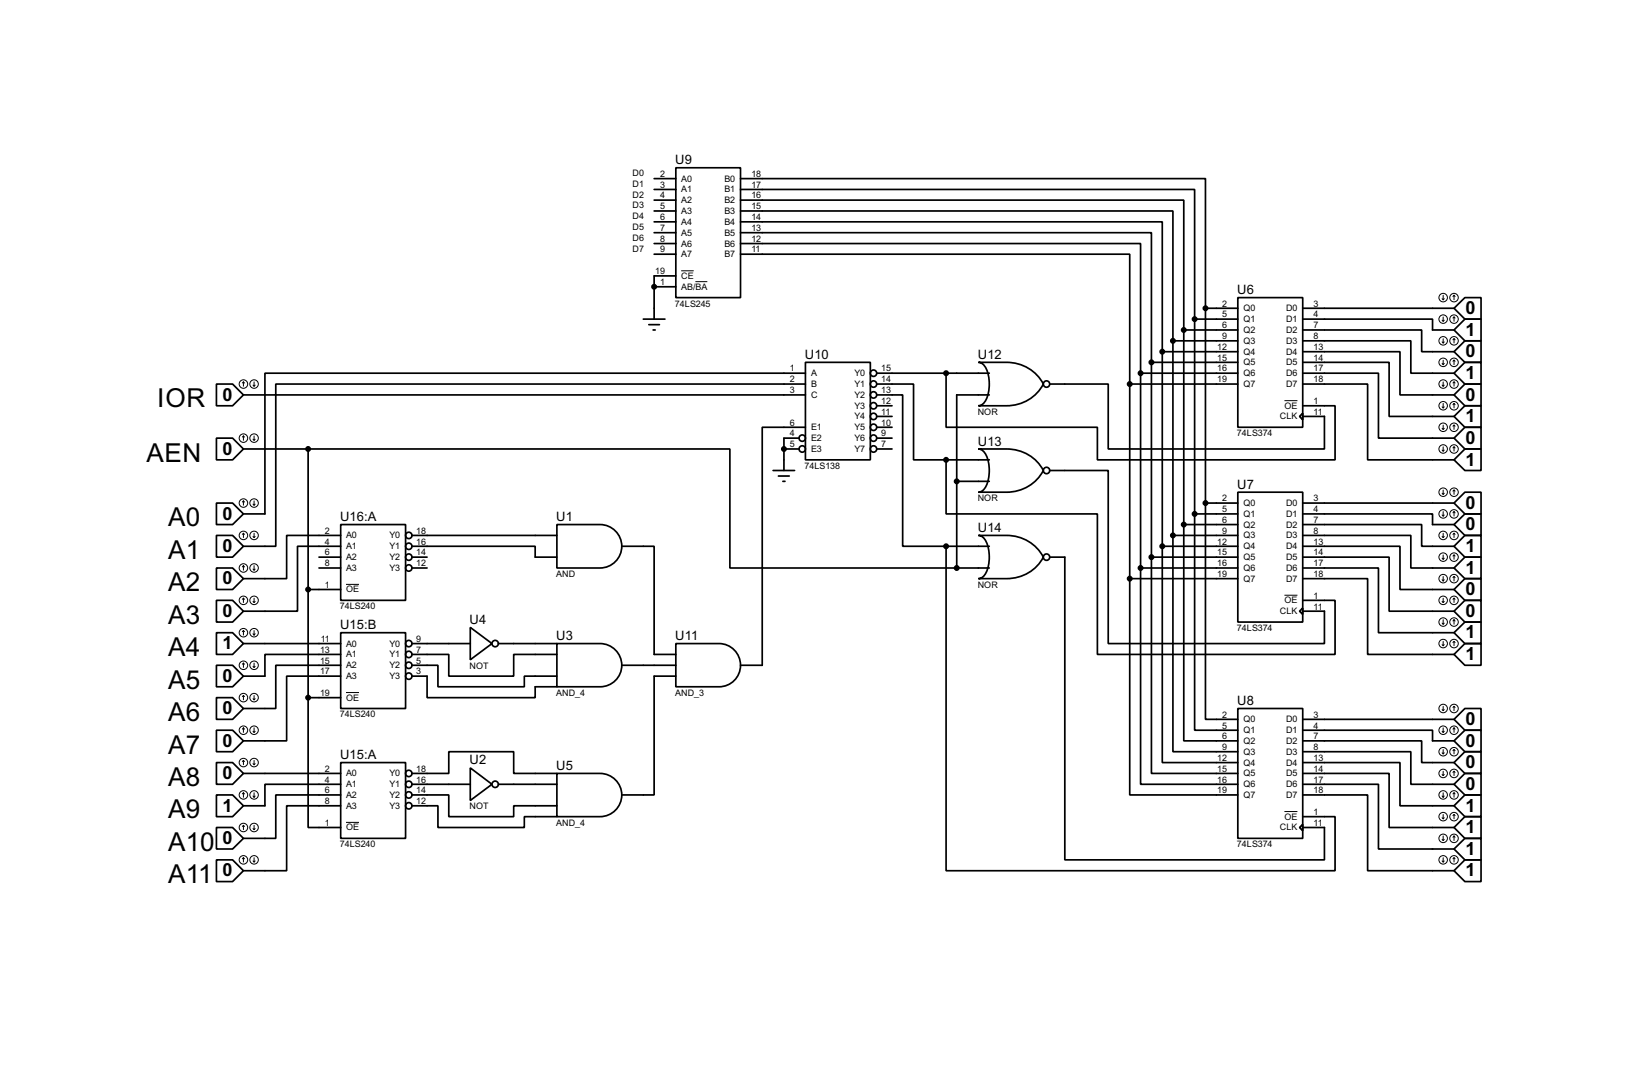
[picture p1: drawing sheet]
<svg xmlns="http://www.w3.org/2000/svg" width="383mm" height="256mm" viewBox="0 0 383 256" stroke-linecap="round" stroke-linejoin="round" font-family="sans-serif">
<g fill="none" stroke="#000" stroke-width=".4">
<path d="M158.8 39.4h15.2v30.5h-15.2zM153.7 42h5.1M153.7 44.5h5.1M153.7 47h5.1M153.7 49.6h5.1M153.7 52.1h5.1M153.7 54.7h5.1M153.7 57.2h5.1M153.7 59.7h5.1M174 42h109.3v30.4M174 44.5h106.7v30.5M174 47h104.2v30.5"/>
<path d="M174 49.6h101.6v30.5M174 52.1h99.1v30.5M174 54.7h96.6v30.4M174 57.2h94v30.5M174 59.7h91.5v30.5M151.2 75h5.1M152.5 76.3h2.5M153.5 77.5h.5M153.7 67.4h5.1M158.8 64.8h-5.1v10.2M278.2 77.5h12.7M278.2 77.5v45.7"/>
<path d="M280.7 75h10.2M280.7 75v45.7M283.3 72.4h7.6M283.3 72.4v45.8M290.9 69.9h15.2v30.5h-15.2zM306.1 75h30.5v2.5h5.1M306.1 77.5h28v5.1h7.6M306.1 72.4h35.6M341.7 72.4l2.5-2.5h3.8v5.1h-3.8zM341.7 77.5l2.5-2.5h3.8v5.1h-3.8zM50.9 90.2h3.8l2.5 2.6-2.5 2.5h-3.8zM57.2 92.8h132.1"/>
<path d="M189.3 85.1h15.2v22.9h-15.2zM189.3 90.2h-124.5v38.1h-7.6M189.3 87.7h-127v33h-5.1M206 90.2h8.7v17.8h7.6M206 92.8h6.1v35.5h10.2M206 87.7h26.5M206 95.3h3.6M206 97.8h3.6M222.3 87.7v12.7h35.6v7.6h55.8v-12.7h-7.6M229.9 85.1h6.6a9.6 9.6 0 0 1 8.7 5.1 9.6 9.6 0 0 1-8.7 5.1h-6.6a3.2 3.2 0 0 0 2.4-3.1 7.7 7.7 0 0 0-1.4-6.7zM232.5 92.8h-7.7v40.6M246.7 90.2h13.7v15.3h50.8v-7.7h-5.1"/>
<path d="M265.5 90.2h25.4M265.5 90.2v45.7M268 87.7h22.9M268 87.7v45.7M270.6 85.1h20.3M270.6 85.1v45.8M273.1 82.6h17.8M273.1 82.6v45.7M275.6 80.1h15.3M275.6 80.1v45.7M305.4 97.8l.7-.7v1.5zM306.1 80.1h25.4v7.6h10.2"/>
<path d="M306.1 82.6h22.9v10.2h12.7M306.1 85.1h20.3v12.7h15.3M306.1 87.7h17.8v15.2h17.8M306.1 90.2h15.3v17.8h20.3M341.7 82.6l2.5-2.5h3.8v5h-3.8zM341.7 87.7l2.5-2.6h3.8v5.1h-3.8zM341.7 92.8l2.5-2.6h3.8v5.1h-3.8zM341.7 97.8l2.5-2.5h3.8v5.1h-3.8zM50.9 118.2h3.8l2.5 2.5-2.5 2.5h-3.8zM50.9 102.9h3.8l2.5 2.6-2.5 2.5h-3.8zM57.2 105.5h15.2M72.4 105.5h99.1v27.9h53.3"/>
<path d="M72.4 105.5v58.4M181.7 110.5h5M182.9 111.8h2.6M184 113.1h.5M184.2 105.5h3.6M187.8 102.9h-3.6v7.6M189.3 100.4h-10.2v55.9h-5.1M206 105.5h3.6M206 100.4h3.6M206 102.9h3.6M222.3 108v12.7h35.6v33h55.8v-12.7h-7.6M222.3 108h10.2"/>
<path d="M224.8 113.1h7.7M229.9 105.5h6.6a9.6 9.6 0 0 1 8.7 5 9.6 9.6 0 0 1-8.7 5.1h-6.6a3.2 3.2 0 0 0 2.4-3.1 7.6 7.6 0 0 0-1.4-6.6zM246.7 110.5h13.7v40.7h50.8v-7.6h-5.1M283.3 118.2v50.8h7.6M283.3 118.2h7.6M290.9 115.6h15.2v30.5h-15.2zM306.1 118.2h35.6M341.7 102.9l2.5-2.5h3.8v5.1h-3.8zM341.7 108l2.5-2.5h3.8v5h-3.8zM341.7 118.2l2.5-2.6h3.8v5.1h-3.8zM50.9 133.4h3.8l2.5 2.5-2.5 2.6h-3.8zM50.9 125.8h3.8l2.5 2.5-2.5 2.6h-3.8z"/>
<path d="M72.4 138.5h7.7M75 130.9h5.1M75 133.4h5.1M80.1 123.2h15.2v17.8h-15.2zM80.1 128.3h-10.2v15.3h-12.7M80.1 125.8h-12.7v10.1h-10.2M96.8 128.3h29v2.6h5.1M96.8 125.8h34.1M96.8 130.9h3.6M96.8 133.4h3.6M130.9 123.2h10.1a5.1 5.1 0 0 1 5.1 5.1 5.1 5.1 0 0 1-5.1 5.1h-10.1zM146.1 128.3h7.6v25.4h5.1"/>
<path d="M222.3 128.3v76.2h91.4v-12.7h-7.6M222.3 128.3h10.2M224.8 133.4h7.7M229.9 125.8h6.6a9.6 9.6 0 0 1 8.7 5.1 9.6 9.6 0 0 1-8.7 5h-6.6a3.2 3.2 0 0 0 2.4-3.1 7.7 7.7 0 0 0-1.4-6.6zM246.7 130.9h3.5v71.1h61v-7.6h-5.1M265.5 135.9v50.8h25.4M265.5 135.9h25.4M268 133.4v50.8h22.9M268 133.4h22.9M270.6 130.9v50.8h20.3M270.6 130.9h20.3M273.1 128.3v50.8h17.8"/>
<path d="M273.1 128.3h17.8M275.6 125.8v50.8h15.3M275.6 125.8h15.3M278.2 123.2v50.8h12.7M278.2 123.2h12.7M280.7 120.7v50.8h10.2M280.7 120.7h10.2M306.1 120.7h30.5v2.5h5.1M306.1 123.2h28v5.1h7.6M306.1 125.8h25.4v7.6h10.2M306.1 128.3h22.9v10.2h12.7M306.1 130.9h20.3v12.7h15.3"/>
<path d="M306.1 133.4h17.8v15.2h17.8M306.1 135.9h15.3v17.8h20.3M341.7 123.2l2.5-2.5h3.8v5.1h-3.8zM341.7 128.3l2.5-2.5h3.8v5.1h-3.8zM341.7 133.4l2.5-2.5h3.8v5h-3.8zM341.7 138.5l2.5-2.6h3.8v5.1h-3.8zM50.9 148.6h3.8l2.5 2.6-2.5 2.5h-3.8zM50.9 156.3h3.8l2.5 2.5-2.5 2.5h-3.8zM50.9 141h3.8l2.5 2.6-2.5 2.5h-3.8zM57.2 151.2h22.9M80.1 148.6h15.2v17.8h-15.2zM80.1 153.7h-17.8v5.1h-5.1"/>
<path d="M80.1 156.3h-15.3v10.1h-7.6M80.1 158.8h-12.7v15.2h-10.2M96.8 153.7h8.7v5.1h15.2v-5.1h10.2M96.8 156.3h6.1v5h20.3v-2.5h7.7M96.8 158.8h3.6v5.1h25.4v-2.6h5.1M96.8 151.2h13.7M110.5 147.4l5.1 3.8-5.1 3.8zM117.1 151.2h13.8M130.9 151.2h10.1a5.1 5.1 0 0 1 5.1 5 5.1 5.1 0 0 1-5.1 5.1h-10.1zM146.1 156.3h12.7M158.8 151.2h10.2a5.1 5.1 0 0 1 5 5 5.1 5.1 0 0 1-5 5.1h-10.2zM158.8 158.8h-5.1v27.9h-7.6"/>
<path d="M305.4 143.6l.7-.8v1.5zM341.7 143.6l2.5-2.6h3.8v5.1h-3.8zM341.7 148.6l2.5-2.5h3.8v5.1h-3.8zM341.7 153.7l2.5-2.5h3.8v5.1h-3.8zM50.9 163.9h3.8l2.5 2.5-2.5 2.6h-3.8zM50.9 171.5h3.8l2.5 2.5-2.5 2.6h-3.8zM50.9 179.1h3.8l2.5 2.6-2.5 2.5h-3.8zM72.4 163.9v30.5h7.7M72.4 163.9h7.7M80.1 179.1h15.2v17.8h-15.2zM290.9 166.4h15.2v30.5h-15.2zM306.1 171.5h30.5v2.5h5.1"/>
<path d="M306.1 174h28v5.1h7.6M306.1 176.6h25.4v7.6h10.2M306.1 179.1h22.9v10.2h12.7M306.1 169h35.6M341.7 169l2.5-2.6h3.8v5.1h-3.8zM341.7 174l2.5-2.5h3.8v5.1h-3.8zM341.7 179.1l2.5-2.5h3.8v5.1h-3.8zM50.9 186.7h3.8l2.5 2.6-2.5 2.5h-3.8zM50.9 194.4h3.8l2.5 2.5-2.5 2.5h-3.8zM57.2 181.7h22.9M80.1 184.2h-17.8v5.1h-5.1M80.1 186.7h-15.3v10.2h-7.6"/>
<path d="M80.1 189.3h-12.7v15.2h-10.2M96.8 181.7h8.7v-5.1h15.2v5.1h10.2M96.8 186.7h8.7v5.1h15.2v-2.5h10.2M96.8 189.3h6.1v5.1h20.3v-2.6h7.7M96.8 184.2h13.7M110.5 180.4l5.1 3.8-5.1 3.8zM117.1 184.2h13.8M130.9 181.7h10.1a5.1 5.1 0 0 1 5.1 5 5.1 5.1 0 0 1-5.1 5.1h-10.1zM305.4 194.4l.7-.8v1.5zM306.1 181.7h20.3v12.7h15.3M306.1 184.2h17.8v15.2h17.8M306.1 186.7h15.3v17.8h20.3"/>
<path d="M341.7 184.2l2.5-2.5h3.8v5h-3.8zM341.7 189.3l2.5-2.6h3.8v5.1h-3.8zM341.7 194.4l2.5-2.6h3.8v5.1h-3.8zM341.7 199.4l2.5-2.5h3.8v5.1h-3.8zM50.9 202h3.8l2.5 2.5-2.5 2.6h-3.8zM341.7 204.5l2.5-2.5h3.8v5.1h-3.8z"/>
<circle cx="205.2" cy="95.3" r=".75"/>
<circle cx="205.2" cy="97.8" r=".75"/>
<circle cx="205.2" cy="87.7" r=".75"/>
<circle cx="205.2" cy="92.8" r=".75"/>
<circle cx="205.2" cy="90.2" r=".75"/>
<circle cx="245.9" cy="90.2" r=".75"/>
<circle cx="188.5" cy="102.9" r=".75"/>
<circle cx="188.5" cy="105.5" r=".75"/>
<circle cx="205.2" cy="100.4" r=".75"/>
<circle cx="205.2" cy="105.5" r=".75"/>
<circle cx="205.2" cy="102.9" r=".75"/>
<circle cx="245.9" cy="110.5" r=".75"/>
<circle cx="96" cy="128.3" r=".75"/>
<circle cx="96" cy="125.8" r=".75"/>
<circle cx="96" cy="130.9" r=".75"/>
<circle cx="96" cy="133.4" r=".75"/>
<circle cx="245.9" cy="130.9" r=".75"/>
<circle cx="96" cy="151.2" r=".75"/>
<circle cx="96" cy="156.3" r=".75"/>
<circle cx="96" cy="158.8" r=".75"/>
<circle cx="96" cy="153.7" r=".75"/>
<circle cx="116.3" cy="151.2" r=".75"/>
<circle cx="96" cy="184.2" r=".75"/>
<circle cx="96" cy="181.7" r=".75"/>
<circle cx="96" cy="186.7" r=".75"/>
<circle cx="96" cy="189.3" r=".75"/>
<circle cx="116.3" cy="184.2" r=".75"/>
</g>
<g fill="#000">
<circle cx="153.7" cy="67.4" r=".2"/>
<circle cx="184.2" cy="105.5" r=".2"/>
<circle cx="224.8" cy="113.1" r=".2"/>
<circle cx="224.8" cy="133.4" r=".2"/>
</g>
<g fill="none" stroke="#000" stroke-width=".23">
<path d="M160.1 63.6h2.9M163.4 66.2h2.8M338.9 70.2l.2 .2M338.9 75.2l.2 .3M339.1 69.4v1M339.1 74.5v1M339.1 79.6v1M339.4 70.2l-.3 .2M339.4 75.2l-.3 .3M341.7 69.4l.2 .3M341.7 69.4l-.3 .3M341.7 69.4v1"/>
<path d="M341.7 74.5v1M341.7 79.6v1M341.7 74.5l.2 .2M341.7 74.5l-.3 .2M341.7 79.6l.2 .2M341.7 79.6l-.3 .2M57.2 89.7v1M57.2 89.7l-.2 .3M57.2 89.7l.3 .3M59.5 90.5l.2 .2M59.7 89.7v1M60 90.5l-.3 .2"/>
<path d="M301.8 94.1h3.1M338.9 80.3l.2 .3M338.9 85.4l.2 .3M338.9 90.5l.2 .2M338.9 95.6l.2 .2M339.1 84.6v1.1M339.1 89.7v1M339.1 94.8v1M339.1 99.9v1M339.4 80.3l-.3 .3M339.4 85.4l-.3 .3M339.4 90.5l-.3 .2"/>
<path d="M339.4 95.6l-.3 .2M341.7 84.6v1.1M341.7 89.7v1M341.7 94.8v1M341.7 99.9v1M341.7 84.6l.2 .3M341.7 84.6l-.3 .3M341.7 89.7l.2 .3M341.7 89.7l-.3 .3M341.7 94.8l.2 .3M341.7 94.8l-.3 .3M341.7 99.9l.2 .2"/>
<path d="M341.7 99.9l-.3 .2M57.2 102.4v1M57.2 117.7v1M57.2 117.7l-.2 .2M57.2 117.7l.3 .2M57.2 102.4l-.2 .3M57.2 102.4l.3 .3M59.5 118.4l.2 .3M59.5 103.2l.2 .2M59.7 102.4v1M59.7 117.7v1M60 118.4l-.3 .3"/>
<path d="M60 103.2l-.3 .2M338.9 100.6l.2 .3M338.9 105.7l.2 .3M338.9 115.9l.2 .2M339.1 105v1M339.1 115.1v1M339.4 100.6l-.3 .3M339.4 105.7l-.3 .3M339.4 115.9l-.3 .2M341.7 105v1M341.7 115.1v1M341.7 105l.2 .2"/>
<path d="M341.7 105l-.3 .2M341.7 115.1l.2 .3M341.7 115.1l-.3 .3M57.2 125.3v1M57.2 132.9v1M57.2 132.9l-.2 .3M57.2 132.9l.3 .3M57.2 125.3l-.2 .2M57.2 125.3l.3 .2M59.5 133.7l.2 .2M59.5 126l.2 .3M59.7 125.3v1"/>
<path d="M59.7 132.9v1M60 133.7l-.3 .2M60 126l-.3 .3M81.3 137.3h3.1M301.8 139.8h3.1M338.9 121l.2 .2M338.9 126l.2 .3M338.9 131.1l.2 .3M338.9 136.2l.2 .3M339.1 120.2v1M339.1 125.3v1M339.1 130.4v1"/>
<path d="M339.1 135.4v1.1M339.4 121l-.3 .2M339.4 126l-.3 .3M339.4 131.1l-.3 .3M339.4 136.2l-.3 .3M341.7 120.2v1M341.7 125.3v1M341.7 130.4v1M341.7 135.4v1.1M341.7 120.2l.2 .3M341.7 120.2l-.3 .3M341.7 125.3l.2 .2"/>
<path d="M341.7 125.3l-.3 .2M341.7 130.4l.2 .2M341.7 130.4l-.3 .2M341.7 135.4l.2 .3M341.7 135.4l-.3 .3M57.2 148.1l-.2 .3M57.2 148.1l.3 .3M57.2 140.5v1M57.2 148.1v1.1M57.2 155.8v1M57.2 155.8l-.2 .2M57.2 155.8l.3 .2"/>
<path d="M57.2 140.5l-.2 .3M57.2 140.5l.3 .3M59.5 148.9l.2 .3M59.5 156.5l.2 .3M59.5 141.3l.2 .2M59.7 140.5v1M59.7 148.1v1.1M59.7 155.8v1M60 148.9l-.3 .3M60 156.5l-.3 .3M60 141.3l-.3 .2M338.9 141.3l.2 .2"/>
<path d="M338.9 146.4l.2 .2M338.9 151.4l.2 .3M339.1 140.5v1M339.1 145.6v1M339.1 150.7v1M339.4 141.3l-.3 .2M339.4 146.4l-.3 .2M339.4 151.4l-.3 .3M341.7 140.5v1M341.7 145.6v1M341.7 150.7v1M341.7 140.5l.2 .3"/>
<path d="M341.7 140.5l-.3 .3M341.7 145.6l.2 .3M341.7 145.6l-.3 .3M341.7 150.7l.2 .2M341.7 150.7l-.3 .2M57.2 163.4v1M57.2 171v1M57.2 178.6v1M57.2 163.4l-.2 .2M57.2 163.4l.3 .2M57.2 171l-.2 .3M57.2 171l.3 .3"/>
<path d="M57.2 178.6l-.2 .3M57.2 178.6l.3 .3M59.5 164.1l.2 .3M59.5 171.8l.2 .2M59.5 179.4l.2 .2M59.7 163.4v1M59.7 171v1M59.7 178.6v1M60 164.1l-.3 .3M60 171.8l-.3 .2M60 179.4l-.3 .2M81.3 162.7h3.1"/>
<path d="M338.9 166.7l.2 .2M338.9 171.8l.2 .2M338.9 176.8l.2 .3M339.1 165.9v1M339.1 171v1M339.1 176.1v1M339.4 166.7l-.3 .2M339.4 171.8l-.3 .2M339.4 176.8l-.3 .3M341.7 165.9v1M341.7 171v1M341.7 176.1v1"/>
<path d="M341.7 165.9l.2 .3M341.7 165.9l-.3 .3M341.7 171l.2 .3M341.7 171l-.3 .3M341.7 176.1l.2 .2M341.7 176.1l-.3 .2M57.2 186.2v1.1M57.2 193.9v1M57.2 186.2l-.2 .3M57.2 186.2l.3 .3M57.2 193.9l-.2 .2M57.2 193.9l.3 .2"/>
<path d="M59.5 187l.2 .3M59.5 194.6l.2 .3M59.7 186.2v1.1M59.7 193.9v1M60 187l-.3 .3M60 194.6l-.3 .3M81.3 193.2h3.1M301.8 190.6h3.1M338.9 181.9l.2 .3M338.9 187l.2 .3M338.9 192.1l.2 .2M338.9 197.2l.2 .2"/>
<path d="M339.1 181.2v1M339.1 186.2v1.1M339.1 191.3v1M339.1 196.4v1M339.4 181.9l-.3 .3M339.4 187l-.3 .3M339.4 192.1l-.3 .2M339.4 197.2l-.3 .2M341.7 181.2v1M341.7 186.2v1.1M341.7 191.3v1M341.7 196.4v1"/>
<path d="M341.7 181.2l.2 .2M341.7 181.2l-.3 .2M341.7 186.2l.2 .3M341.7 186.2l-.3 .3M341.7 191.3l.2 .3M341.7 191.3l-.3 .3M341.7 196.4l.2 .3M341.7 196.4l-.3 .3M57.2 201.5v1M57.2 201.5l-.2 .2M57.2 201.5l.3 .2M59.5 202.2l.2 .3"/>
<path d="M59.7 201.5v1M60 202.2l-.3 .3M338.9 202.2l.2 .3M339.1 201.5v1M339.4 202.2l-.3 .3M341.7 201.5v1M341.7 201.5l.2 .2M341.7 201.5l-.3 .2"/>
<circle cx="339.1" cy="69.9" r="1"/>
<circle cx="339.1" cy="75" r="1"/>
<circle cx="341.6" cy="69.9" r="1"/>
<circle cx="341.6" cy="75" r="1"/>
<circle cx="57.2" cy="90.2" r="1"/>
<circle cx="59.7" cy="90.2" r="1"/>
<circle cx="339.1" cy="80.1" r="1"/>
<circle cx="339.1" cy="95.3" r="1"/>
<circle cx="339.1" cy="85.1" r="1"/>
<circle cx="339.1" cy="90.2" r="1"/>
<circle cx="341.6" cy="90.2" r="1"/>
<circle cx="341.6" cy="80.1" r="1"/>
<circle cx="341.6" cy="95.3" r="1"/>
<circle cx="341.6" cy="85.1" r="1"/>
<circle cx="57.2" cy="102.9" r="1"/>
<circle cx="57.2" cy="118.2" r="1"/>
<circle cx="59.7" cy="118.2" r="1"/>
<circle cx="59.7" cy="102.9" r="1"/>
<circle cx="339.1" cy="100.4" r="1"/>
<circle cx="339.1" cy="105.5" r="1"/>
<circle cx="339.1" cy="115.6" r="1"/>
<circle cx="341.6" cy="105.5" r="1"/>
<circle cx="341.6" cy="115.6" r="1"/>
<circle cx="341.6" cy="100.4" r="1"/>
<circle cx="57.2" cy="125.8" r="1"/>
<circle cx="57.2" cy="133.4" r="1"/>
<circle cx="59.7" cy="133.4" r="1"/>
<circle cx="59.7" cy="125.8" r="1"/>
<circle cx="339.1" cy="125.8" r="1"/>
<circle cx="339.1" cy="120.7" r="1"/>
<circle cx="339.1" cy="130.9" r="1"/>
<circle cx="339.1" cy="135.9" r="1"/>
<circle cx="341.6" cy="120.7" r="1"/>
<circle cx="341.6" cy="135.9" r="1"/>
<circle cx="341.6" cy="125.8" r="1"/>
<circle cx="341.6" cy="130.9" r="1"/>
<circle cx="57.2" cy="148.6" r="1"/>
<circle cx="57.2" cy="141" r="1"/>
<circle cx="57.2" cy="156.3" r="1"/>
<circle cx="59.7" cy="156.3" r="1"/>
<circle cx="59.7" cy="148.6" r="1"/>
<circle cx="59.7" cy="141" r="1"/>
<circle cx="339.1" cy="151.2" r="1"/>
<circle cx="339.1" cy="141" r="1"/>
<circle cx="339.1" cy="146.1" r="1"/>
<circle cx="341.6" cy="141" r="1"/>
<circle cx="341.6" cy="151.2" r="1"/>
<circle cx="341.6" cy="146.1" r="1"/>
<circle cx="57.2" cy="171.5" r="1"/>
<circle cx="57.2" cy="179.1" r="1"/>
<circle cx="57.2" cy="163.9" r="1"/>
<circle cx="59.7" cy="171.5" r="1"/>
<circle cx="59.7" cy="179.1" r="1"/>
<circle cx="59.7" cy="163.9" r="1"/>
<circle cx="339.1" cy="171.5" r="1"/>
<circle cx="339.1" cy="176.6" r="1"/>
<circle cx="339.1" cy="166.4" r="1"/>
<circle cx="341.6" cy="166.4" r="1"/>
<circle cx="341.6" cy="171.5" r="1"/>
<circle cx="341.6" cy="176.6" r="1"/>
<circle cx="57.2" cy="186.7" r="1"/>
<circle cx="57.2" cy="194.4" r="1"/>
<circle cx="59.7" cy="186.7" r="1"/>
<circle cx="59.7" cy="194.4" r="1"/>
<circle cx="339.1" cy="186.7" r="1"/>
<circle cx="339.1" cy="196.9" r="1"/>
<circle cx="339.1" cy="181.7" r="1"/>
<circle cx="339.1" cy="191.8" r="1"/>
<circle cx="341.6" cy="181.7" r="1"/>
<circle cx="341.6" cy="196.9" r="1"/>
<circle cx="341.6" cy="186.7" r="1"/>
<circle cx="341.6" cy="191.8" r="1"/>
<circle cx="57.2" cy="202" r="1"/>
<circle cx="59.7" cy="202" r="1"/>
<circle cx="339.1" cy="202" r="1"/>
<circle cx="341.6" cy="202" r="1"/>
</g>
<g fill="#000" stroke="#000" stroke-width=".4">
<circle cx="153.7" cy="67.4" r=".5"/>
<circle cx="278.1" cy="77.5" r=".5"/>
<circle cx="280.7" cy="75" r=".5"/>
<circle cx="283.2" cy="72.4" r=".5"/>
<circle cx="222.3" cy="87.7" r=".5"/>
<circle cx="265.4" cy="90.2" r=".5"/>
<circle cx="268" cy="87.7" r=".5"/>
<circle cx="270.5" cy="85.1" r=".5"/>
<circle cx="273.1" cy="82.6" r=".5"/>
<circle cx="275.6" cy="80.1" r=".5"/>
<circle cx="72.4" cy="105.5" r=".5"/>
<circle cx="184.2" cy="105.5" r=".5"/>
<circle cx="222.3" cy="108" r=".5"/>
<circle cx="224.8" cy="113.1" r=".5"/>
<circle cx="283.2" cy="118.2" r=".5"/>
<circle cx="72.4" cy="138.5" r=".5"/>
<circle cx="222.3" cy="128.3" r=".5"/>
<circle cx="224.8" cy="133.4" r=".5"/>
<circle cx="265.4" cy="135.9" r=".5"/>
<circle cx="268" cy="133.4" r=".5"/>
<circle cx="270.5" cy="130.9" r=".5"/>
<circle cx="273.1" cy="128.3" r=".5"/>
<circle cx="275.6" cy="125.8" r=".5"/>
<circle cx="278.1" cy="123.2" r=".5"/>
<circle cx="280.7" cy="120.7" r=".5"/>
<circle cx="72.4" cy="163.9" r=".5"/>
</g>
<g font-size="6.9">
<text x="37" y="95.7">IOR</text>
<text x="34.4" y="108.4">AEN</text>
<text x="39.5" y="123.7">A0</text>
<text x="39.5" y="131.3">A1</text>
<text x="39.5" y="138.9">A2</text>
<text x="39.5" y="146.5">A3</text>
<text x="39.5" y="154.1">A4</text>
<text x="39.5" y="161.8">A5</text>
<text x="39.5" y="169.4">A6</text>
<text x="39.5" y="177">A7</text>
<text x="39.5" y="184.6">A8</text>
<text x="39.5" y="192.2">A9</text>
<text x="39.5" y="199.9">A10</text>
<text x="39.5" y="207.5">A11</text>
</g>
<g font-size="4.8">
<text x="344.4" y="73.7">0</text>
<text x="344.4" y="78.9">1</text>
<text x="344.4" y="84">0</text>
<text x="344.4" y="89">1</text>
<text x="52.3" y="94.1">0</text>
<text x="344.4" y="94.1">0</text>
<text x="344.4" y="99.2">1</text>
<text x="52.3" y="106.8">0</text>
<text x="344.4" y="104.2">0</text>
<text x="344.4" y="109.4">1</text>
<text x="344.4" y="119.5">0</text>
<text x="52.3" y="122.1">0</text>
<text x="344.4" y="124.6">0</text>
<text x="52.3" y="129.7">0</text>
<text x="344.4" y="129.7">1</text>
<text x="52.3" y="137.3">0</text>
<text x="344.4" y="134.8">1</text>
<text x="344.4" y="139.8">0</text>
<text x="52.3" y="144.9">0</text>
<text x="344.4" y="144.9">0</text>
<text x="344.4" y="150">1</text>
<text x="52.3" y="152.5">1</text>
<text x="344.4" y="155.1">1</text>
<text x="52.3" y="160.2">0</text>
<text x="52.3" y="167.8">0</text>
<text x="344.4" y="170.3">0</text>
<text x="52.3" y="175.4">0</text>
<text x="344.4" y="175.4">0</text>
<text x="52.3" y="183">0</text>
<text x="344.4" y="180.5">0</text>
<text x="344.4" y="185.6">0</text>
<text x="52.3" y="190.6">1</text>
<text x="344.4" y="190.6">1</text>
<text x="344.4" y="195.7">1</text>
<text x="52.3" y="198.3">0</text>
<text x="344.4" y="200.8">1</text>
<text x="52.3" y="205.9">0</text>
<text x="344.4" y="205.9">1</text>
</g>
<g font-size="3.4">
<text x="158.7" y="38.6">U9</text>
<text x="290.7" y="69.1">U6</text>
<text x="189.1" y="84.3">U10</text>
<text x="229.8" y="84.3">U12</text>
<text x="229.8" y="104.7">U13</text>
<text x="290.7" y="114.8">U7</text>
<text x="79.9" y="122.4">U16:A</text>
<text x="130.7" y="122.4">U1</text>
<text x="229.8" y="125">U14</text>
<text x="79.9" y="147.8">U15:B</text>
<text x="110.4" y="146.6">U4</text>
<text x="130.7" y="150.4">U3</text>
<text x="158.7" y="150.4">U11</text>
<text x="290.7" y="165.6">U8</text>
<text x="79.9" y="178.3">U15:A</text>
<text x="110.4" y="179.6">U2</text>
<text x="130.7" y="180.9">U5</text>
</g>
<g font-size="2.4">
<text x="148.6" y="41.3">D0</text>
<text x="155.1" y="41.6">2</text>
<text x="176.6" y="41.6">18</text>
<text x="148.6" y="43.8">D1</text>
<text x="148.6" y="46.4">D2</text>
<text x="155.1" y="44.1">3</text>
<text x="155.1" y="46.6">4</text>
<text x="160.1" y="42.7">A0</text>
<text x="160.1" y="45.2">A1</text>
<text x="160.1" y="47.7">A2</text>
<text x="170.2" y="42.7">B0</text>
<text x="170.2" y="45.2">B1</text>
<text x="170.2" y="47.7">B2</text>
<text x="176.6" y="44.1">17</text>
<text x="176.6" y="46.6">16</text>
<text x="148.6" y="48.9">D3</text>
<text x="148.6" y="51.5">D4</text>
<text x="148.6" y="54">D5</text>
<text x="155.1" y="49.2">5</text>
<text x="155.1" y="51.7">6</text>
<text x="160.1" y="50.2">A3</text>
<text x="160.1" y="52.8">A4</text>
<text x="170.2" y="50.2">B3</text>
<text x="170.2" y="52.8">B4</text>
<text x="176.6" y="49.2">15</text>
<text x="176.6" y="51.7">14</text>
<text x="148.6" y="56.5">D6</text>
<text x="148.6" y="59.1">D7</text>
<text x="155.1" y="54.3">7</text>
<text x="155.1" y="56.8">8</text>
<text x="155.1" y="59.3">9</text>
<text x="160.1" y="55.4">A5</text>
<text x="160.1" y="57.9">A6</text>
<text x="170.2" y="55.4">B5</text>
<text x="170.2" y="57.9">B6</text>
<text x="176.6" y="54.3">13</text>
<text x="176.6" y="56.8">12</text>
<text x="176.6" y="59.3">11</text>
<text x="154" y="64.4">19</text>
<text x="160.1" y="60.4">A7</text>
<text x="160.1" y="65.5">CE</text>
<text x="170.2" y="60.4">B7</text>
<text x="155.1" y="67">1</text>
<text x="158.6" y="72">74LS245</text>
<text x="160.1" y="68.1">AB/BA</text>
<text x="287.2" y="72">2</text>
<text x="308.7" y="72">3</text>
<text x="287.2" y="74.6">5</text>
<text x="287.2" y="77.1">6</text>
<text x="292.2" y="73.1">Q0</text>
<text x="292.2" y="75.6">Q1</text>
<text x="302.2" y="73.1">D0</text>
<text x="302.2" y="75.6">D1</text>
<text x="308.7" y="74.6">4</text>
<text x="308.7" y="77.1">7</text>
<text x="286" y="82.2">12</text>
<text x="287.2" y="79.7">9</text>
<text x="292.2" y="78.2">Q2</text>
<text x="292.2" y="80.8">Q3</text>
<text x="292.2" y="83.3">Q4</text>
<text x="302.2" y="78.2">D2</text>
<text x="302.2" y="80.8">D3</text>
<text x="302.2" y="83.3">D4</text>
<text x="308.7" y="79.7">8</text>
<text x="308.7" y="82.2">13</text>
<text x="185.6" y="87.3">1</text>
<text x="185.6" y="89.8">2</text>
<text x="190.6" y="88.4">A</text>
<text x="200.8" y="88.4">Y0</text>
<text x="207.1" y="87.3">15</text>
<text x="207.1" y="89.8">14</text>
<text x="286" y="84.7">15</text>
<text x="286" y="87.3">16</text>
<text x="286" y="89.8">19</text>
<text x="292.2" y="85.8">Q5</text>
<text x="292.2" y="88.4">Q6</text>
<text x="302.2" y="85.8">D5</text>
<text x="302.2" y="88.4">D6</text>
<text x="308.7" y="84.7">14</text>
<text x="308.7" y="87.3">17</text>
<text x="308.7" y="89.8">18</text>
<text x="185.6" y="92.4">3</text>
<text x="190.6" y="90.9">B</text>
<text x="190.6" y="93.5">C</text>
<text x="200.8" y="90.9">Y1</text>
<text x="200.8" y="93.5">Y2</text>
<text x="207.1" y="92.4">13</text>
<text x="207.1" y="94.9">12</text>
<text x="292.2" y="90.9">Q7</text>
<text x="302.2" y="90.9">D7</text>
<text x="308.7" y="94.9">1</text>
<text x="185.6" y="100">6</text>
<text x="190.6" y="101.1">E1</text>
<text x="200.8" y="96">Y3</text>
<text x="200.8" y="98.5">Y4</text>
<text x="200.8" y="101.1">Y5</text>
<text x="207.1" y="97.4">11</text>
<text x="207.1" y="100">10</text>
<text x="229.7" y="97.4">NOR</text>
<text x="300.7" y="98.5">CLK</text>
<text x="301.8" y="96">OE</text>
<text x="308.7" y="97.4">11</text>
<text x="185.6" y="102.5">4</text>
<text x="185.6" y="105.1">5</text>
<text x="190.6" y="103.6">E2</text>
<text x="190.6" y="106.2">E3</text>
<text x="200.8" y="103.6">Y6</text>
<text x="200.8" y="106.2">Y7</text>
<text x="207.1" y="102.5">9</text>
<text x="207.1" y="105.1">7</text>
<text x="290.7" y="102.5">74LS374</text>
<text x="189.1" y="110.1">74LS138</text>
<text x="229.7" y="117.7">NOR</text>
<text x="287.2" y="117.8">2</text>
<text x="292.2" y="118.9">Q0</text>
<text x="302.2" y="118.9">D0</text>
<text x="308.7" y="117.8">3</text>
<text x="76.4" y="125.4">2</text>
<text x="97.8" y="125.4">18</text>
<text x="287.2" y="120.3">5</text>
<text x="287.2" y="122.8">6</text>
<text x="287.2" y="125.4">9</text>
<text x="292.2" y="121.4">Q1</text>
<text x="292.2" y="123.9">Q2</text>
<text x="302.2" y="121.4">D1</text>
<text x="302.2" y="123.9">D2</text>
<text x="308.7" y="120.3">4</text>
<text x="308.7" y="122.8">7</text>
<text x="308.7" y="125.4">8</text>
<text x="76.4" y="127.9">4</text>
<text x="76.4" y="130.5">6</text>
<text x="81.3" y="126.5">A0</text>
<text x="81.3" y="129">A1</text>
<text x="81.3" y="131.6">A2</text>
<text x="91.5" y="126.5">Y0</text>
<text x="91.5" y="129">Y1</text>
<text x="91.5" y="131.6">Y2</text>
<text x="97.8" y="127.9">16</text>
<text x="97.8" y="130.5">14</text>
<text x="286" y="127.9">12</text>
<text x="286" y="130.5">15</text>
<text x="292.2" y="126.5">Q3</text>
<text x="292.2" y="129">Q4</text>
<text x="292.2" y="131.6">Q5</text>
<text x="302.2" y="126.5">D3</text>
<text x="302.2" y="129">D4</text>
<text x="302.2" y="131.6">D5</text>
<text x="308.7" y="127.9">13</text>
<text x="308.7" y="130.5">14</text>
<text x="76.4" y="133">8</text>
<text x="81.3" y="134.1">A3</text>
<text x="91.5" y="134.1">Y3</text>
<text x="97.8" y="133">12</text>
<text x="130.7" y="135.5">AND</text>
<text x="286" y="133">16</text>
<text x="286" y="135.5">19</text>
<text x="292.2" y="134.1">Q6</text>
<text x="292.2" y="136.6">Q7</text>
<text x="302.2" y="134.1">D6</text>
<text x="302.2" y="136.6">D7</text>
<text x="308.7" y="133">17</text>
<text x="308.7" y="135.5">18</text>
<text x="76.4" y="138.1">1</text>
<text x="79.9" y="143.1">74LS240</text>
<text x="81.3" y="139.2">OE</text>
<text x="229.7" y="138">NOR</text>
<text x="301.8" y="141.7">OE</text>
<text x="308.7" y="140.6">1</text>
<text x="308.7" y="143.2">11</text>
<text x="290.7" y="148.2">74LS374</text>
<text x="300.7" y="144.3">CLK</text>
<text x="75.2" y="153.3">13</text>
<text x="75.2" y="155.9">15</text>
<text x="75.4" y="150.8">11</text>
<text x="81.3" y="151.9">A0</text>
<text x="81.3" y="154.4">A1</text>
<text x="91.5" y="151.9">Y0</text>
<text x="91.5" y="154.4">Y1</text>
<text x="97.8" y="150.8">9</text>
<text x="97.8" y="153.3">7</text>
<text x="97.8" y="155.9">5</text>
<text x="75.2" y="158.4">17</text>
<text x="81.3" y="157">A2</text>
<text x="81.3" y="159.5">A3</text>
<text x="91.5" y="157">Y2</text>
<text x="91.5" y="159.5">Y3</text>
<text x="97.8" y="158.4">3</text>
<text x="110.3" y="157.1">NOT</text>
<text x="75.2" y="163.5">19</text>
<text x="81.3" y="164.6">OE</text>
<text x="130.7" y="163.4">AND_4</text>
<text x="158.6" y="163.4">AND_3</text>
<text x="79.9" y="168.5">74LS240</text>
<text x="287.2" y="168.6">2</text>
<text x="287.2" y="171.1">5</text>
<text x="287.2" y="173.6">6</text>
<text x="292.2" y="169.7">Q0</text>
<text x="292.2" y="172.2">Q1</text>
<text x="302.2" y="169.7">D0</text>
<text x="302.2" y="172.2">D1</text>
<text x="308.7" y="168.6">3</text>
<text x="308.7" y="171.1">4</text>
<text x="308.7" y="173.6">7</text>
<text x="286" y="178.7">12</text>
<text x="287.2" y="176.2">9</text>
<text x="292.2" y="174.7">Q2</text>
<text x="292.2" y="177.3">Q3</text>
<text x="292.2" y="179.8">Q4</text>
<text x="302.2" y="174.7">D2</text>
<text x="302.2" y="177.3">D3</text>
<text x="302.2" y="179.8">D4</text>
<text x="308.7" y="176.2">8</text>
<text x="308.7" y="178.7">13</text>
<text x="76.4" y="181.3">2</text>
<text x="76.4" y="183.8">4</text>
<text x="81.3" y="182.4">A0</text>
<text x="81.3" y="184.9">A1</text>
<text x="91.5" y="182.4">Y0</text>
<text x="91.5" y="184.9">Y1</text>
<text x="97.8" y="181.3">18</text>
<text x="97.8" y="183.8">16</text>
<text x="286" y="181.3">15</text>
<text x="286" y="183.8">16</text>
<text x="292.2" y="182.4">Q5</text>
<text x="292.2" y="184.9">Q6</text>
<text x="302.2" y="182.4">D5</text>
<text x="302.2" y="184.9">D6</text>
<text x="308.7" y="181.3">14</text>
<text x="308.7" y="183.8">17</text>
<text x="76.4" y="186.3">6</text>
<text x="76.4" y="188.9">8</text>
<text x="81.3" y="187.4">A2</text>
<text x="81.3" y="190">A3</text>
<text x="91.5" y="187.4">Y2</text>
<text x="91.5" y="190">Y3</text>
<text x="97.8" y="186.3">14</text>
<text x="97.8" y="188.9">12</text>
<text x="110.3" y="190.1">NOT</text>
<text x="286" y="186.3">19</text>
<text x="292.2" y="187.4">Q7</text>
<text x="302.2" y="187.4">D7</text>
<text x="308.7" y="186.3">18</text>
<text x="308.7" y="191.4">1</text>
<text x="76.4" y="194">1</text>
<text x="81.3" y="195.1">OE</text>
<text x="130.7" y="193.9">AND_4</text>
<text x="300.7" y="195.1">CLK</text>
<text x="301.8" y="192.5">OE</text>
<text x="308.7" y="194">11</text>
<text x="79.9" y="199">74LS240</text>
<text x="290.7" y="199">74LS374</text>
</g>
</svg>
